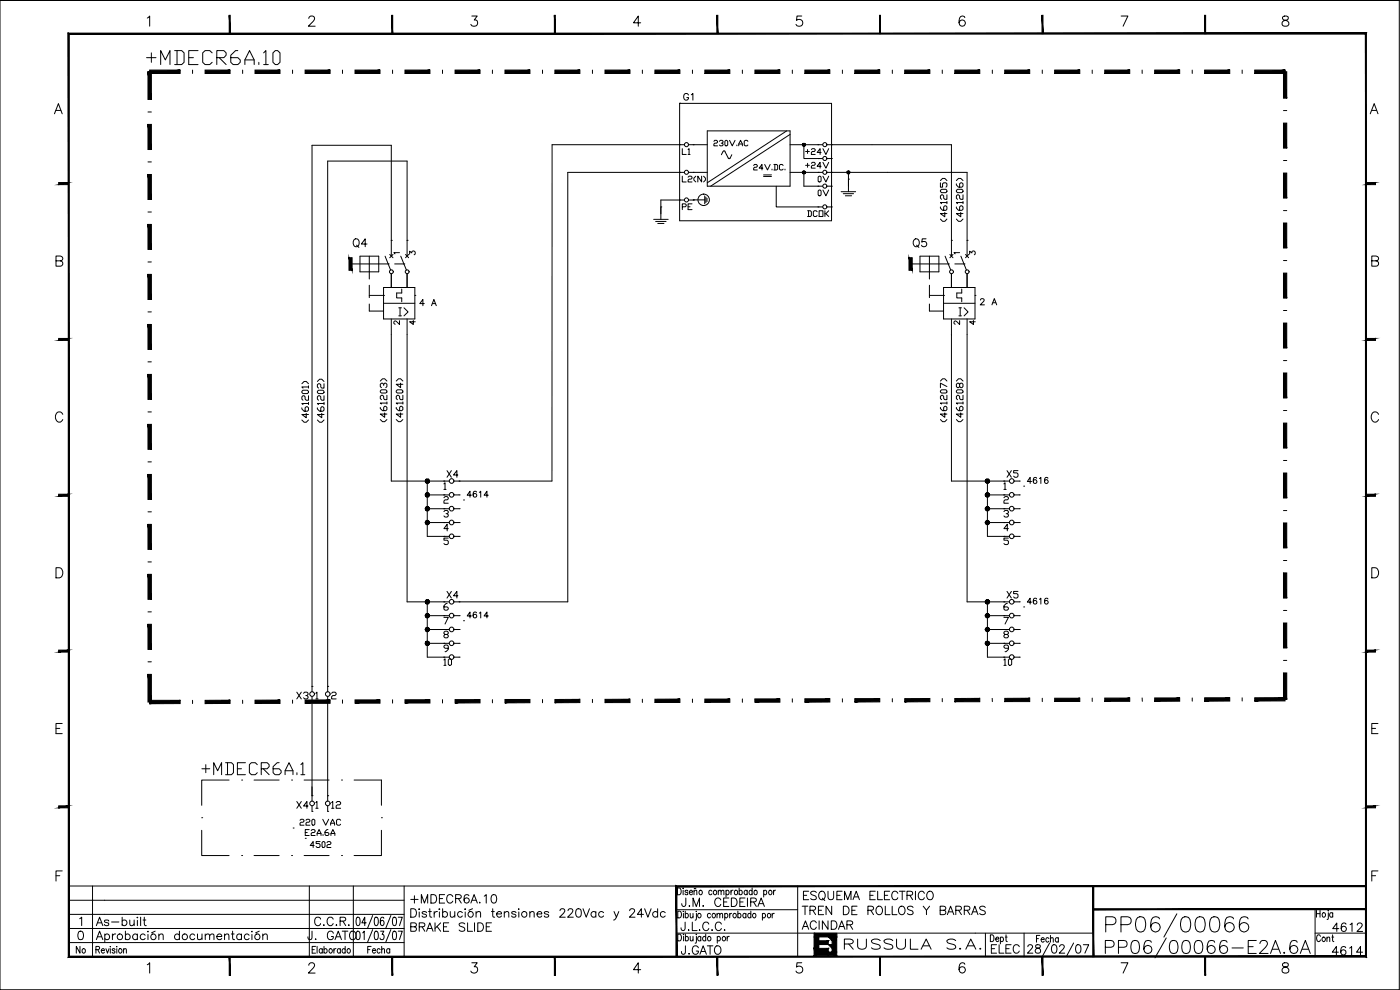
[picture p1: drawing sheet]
<svg xmlns="http://www.w3.org/2000/svg" width="420mm" height="297mm" viewBox="0 0 420 297" stroke-linecap="round" stroke-linejoin="round" font-family="sans-serif">
<!-- layer: 2 -->
<g fill="none" stroke="#000" stroke-width=".3">
<path d="M44.4 33.6h1M87.8 21v1M102.8 21v1M117.8 21v1M132.8 21v1M147.8 21v1M162.8 21v1M177.8 21v1M192.8 21v1M207.8 21v1M222.8 21v1M237.8 21v1"/>
<path d="M252.8 21v1M267.8 21v1M282.8 21v1M297.8 21v1M312.8 21v1M327.8 21v1M342.8 21v1M357.8 21v1M372.8 21v1M385.2 33.2h1M385.7 21v1M44.4 48.6h1"/>
<path d="M93.6 43.6v162.3M117.4 43.6v28.5M122.2 48.3v23.8M170.4 51.7v128.9M208.1 60h3.4M211.5 58.8v2.4M211.8 59.1v1.7M212.2 59.5v1M218.1 46.4l.6 1.2 .4-.2M219.6 46.4l-.5 1M229.2 52.5h2.3M252.4 57.5h4.4"/>
<path d="M253.1 58.1h3.1M253.7 58.7h1.9M254.6 53.7h.1M254.6 53.7v3.8M285.5 43.4v28.7M287 57.1l.4-.3h1.3l.3 .3v.4l-.3 .3h-1.3l-.4-.3zM287 55.1v.4l.7 .7h1l.3-.4v-.7l-.3-.3-.7 .3v1.1M287 54.2l.7-.7h.6l.7 .7M289 58.4v1.4h-.7l-.3-.3v-.7l-.3-.4-.7 .4v.7l.4 .3M290.2 51.7v20.4M385.2 48.2h1M44.4 78.6h1"/>
<path d="M44.4 63.6h1M113.8 79.2h2.8M117.4 72.1h.1M118.4 79.2h2.8M122.2 72.1h.1M196.2 65.8h4.3M196.8 66.4h3.1M197.4 67h1.9M198.3 62.1h.1M198.3 62.1v3.7M281.9 79.2h2.7M285.5 72.1h.1"/>
<path d="M286.6 79.2h2.7M287 65.7l.7 .7h.6l.7-.7M287 62.1v.3l.7 .7h1l.3-.3v-.7l-.3-.3h-.4l-.3 .3v1M288.3 63.7v1.4l-1.3-1h2M289 60.8h-2l.4 .3M289 60.4v.7M290.2 72.1h.1M385.2 63.2h1M385.2 78.2h1M44.4 93.6h1M110.8 81.6v2.1M110.8 85.6v3.7"/>
<path d="M110.8 91.2v2.1h4.3M110.8 88.6h4.3M117.4 86.3h.1M122.2 86.3h.1M278.9 91.2v2.1h4.3M278.9 88.6h4.3M278.9 81.6v2.1M278.9 85.6v3.7M285.5 86.3h.1M290.2 86.3h.1M385.2 93.2h1M44.4 108.6h1"/>
<path d="M90.6 117.4l.3-.3h1.3l.4 .3v.4l-.4 .3h-1.3l-.3-.3zM90.6 115.1l.7-.6h.6l.7 .6M92.6 118.7v1.4h-.7l-.3-.4v-.6l-.3-.4h-.4l-.3 .4v.6l.3 .4M92.6 116.1h-2l.3 .3M114.1 117.3l.4-.3h1.3l.3 .3v.3l-.3 .3h-1.3l-.4-.3zM114.1 114.3l.7-.6h.6l.7 .6M115.1 115.6v-.3l-.3-.3h-.3l-.4 .3v.7l.4 .3M115.1 115.3l.3-.3h.4l.3 .3v.7l-.3 .3M116.1 118.6v1.3h-.7l-.3-.3v-.7l-.3-.3h-.3l-.4 .3v.7l.4 .3M117.4 100.4v43.9M122.2 100.4v80.2M285.5 100.4v43.9"/>
<path d="M287 117.3l.4-.3h1.3l.3 .3v.3l-.3 .3h-1.3l-.4-.3zM287 114.3l.7-.6h.6l.7 .6M288 115.3l.3-.3h.4l.3 .3v.7l-.3 .3h-.4l-.3-.3v-.7l-.6-.3-.4 .3v.7l.4 .3 .6-.3M289 118.6v1.3h-.7l-.6-1.3-.7 .3v.7l.4 .3M290.2 100.4v80.2M385.2 108.2h1M44.4 138.6h1M44.4 123.6h1M90.6 126l.7 .7h.6l.7-.7M90.6 122.4v.3l.7 .7h.9l.4-.4v-.6l-.4-.4h-.3l-.3 .4v1M91.9 124v1.3l-1.3-.9h2M92.6 121.1h-2l.3 .3"/>
<path d="M114.1 125.9l.7 .6h.6l.7-.6M114.1 122.2v.4l.7 .6h1l.3-.3v-.7l-.3-.3h-.4l-.3 .3v1M115.4 123.9v1.3l-1.3-1h2M116.1 120.9h-2l.4 .3M116.1 120.6v.6M287 125.9l.7 .6h.6l.7-.6M287 122.2v.4l.7 .6h1l.3-.3v-.7l-.3-.3h-.4l-.3 .3v1M288.3 123.9v1.3l-1.3-1h2M289 120.9h-2l.4 .3M289 120.6v.6M385.2 123.2h1M385.2 138.2h1"/>
<path d="M44.4 153.6h1M133.2 148.5h.1M133.2 152.6h.1M133.2 156.8h.1M137.8 152.6h.1M137.8 156.8h.1M301.3 148.5h.1M301.3 152.6h.1M301.3 156.8h.1M305.9 148.5h.1M305.9 152.6h.1M305.9 156.8h.1"/>
<path d="M385.2 153.2h1M44.4 168.6h1M133.2 160.9h.1M137.8 160.9h.1M301.3 160.9h.1M305.9 160.9h.1M385.2 168.2h1M44.4 198.6h1M44.4 183.6h1M133.2 184.7h.1M133.2 188.9h.1M133.2 193h.1"/>
<path d="M137.8 188.9h.1M137.8 193h.1M301.3 184.7h.1M301.3 188.9h.1M301.3 193h.1M305.9 184.7h.1M305.9 188.9h.1M305.9 193h.1M385.2 183.2h1M385.2 198.1h1M44.9 210.1v1M57.8 210.1v1"/>
<path d="M72.8 210.1v1M98.3 210.6h.1M98.3 205.9h.1M98.3 205.9v1.7M98.3 209v1.6M102.8 210v1M117.8 210v1M132.8 209.9v1M147.8 209.9v1M162.8 209.9v.9M177.8 209.8v1M192.8 209.8v1"/>
<path d="M207.8 209.7v1.1M222.8 209.7v1M237.8 209.7v1M252.8 209.7v.9M267.8 209.6v1M282.8 209.6v1M297.8 209.5v1M312.8 209.5v1M327.8 209.5v1M342.8 209.4v1M357.8 209.4v1M372.8 209.4v.9"/>
<path d="M385.2 209.8h1M68.7 234h-8.2v7.6M91.3 234h7.5M102.5 234h.1M106.3 234h8.2v7.6M60.5 249.1v7.6h8.2M60.5 245.3h.1M72.5 256.7h.1M76.2 256.7h7.6M87.5 256.7h.1M102.5 256.7h.1M114.5 245.3h.1"/>
<path d="M114.5 249.1v7.6h-8.2M245.7 281.1v1.2M245.7 283.4v1.2"/>
<circle cx="211.2" cy="60" r="1.71"/>
<circle cx="135.5" cy="152.6" r=".7"/>
<circle cx="135.5" cy="156.8" r=".7"/>
<circle cx="135.5" cy="148.5" r=".7"/>
<circle cx="303.6" cy="148.5" r=".7"/>
<circle cx="303.6" cy="152.6" r=".7"/>
<circle cx="303.6" cy="156.8" r=".7"/>
<circle cx="135.5" cy="160.9" r=".7"/>
<circle cx="303.6" cy="160.9" r=".7"/>
<circle cx="135.5" cy="184.7" r=".7"/>
<circle cx="135.5" cy="188.9" r=".7"/>
<circle cx="135.5" cy="193" r=".7"/>
<circle cx="303.6" cy="184.7" r=".7"/>
<circle cx="303.6" cy="188.9" r=".7"/>
<circle cx="303.6" cy="193" r=".7"/>
<circle cx="98.4" cy="208.2" r=".7"/>
</g>
<g fill="#000" stroke="#000" stroke-width=".3">
<path d="M248.6 283.4h1.1v1.2zM248.6 281.1h1.1v1.2z"/>
<path d="M44.4 21.5v8.3h1zM44.4 21.5h1v8.3z"/>
<path d="M91.6 21v1l7.5-1zM91.6 22l7.5-1v1z"/>
<path d="M106.6 21v1l7.4-1zM106.6 22l7.4-1v1z"/>
<path d="M121.5 21v1l7.5-1zM121.5 22l7.5-1v1z"/>
<path d="M136.6 21v1l7.5-1zM136.6 22l7.5-1v1z"/>
<path d="M151.6 21v1l7.4-1zM151.6 22l7.4-1v1z"/>
<path d="M166.5 21v1l7.5-1zM166.5 22l7.5-1v1z"/>
<path d="M181.6 21v1l7.5-1zM181.6 22l7.5-1v1z"/>
<path d="M196.6 21v1l7.4-1zM196.6 22l7.4-1v1z"/>
<path d="M211.5 21v1l7.5-1zM211.5 22l7.5-1v1z"/>
<path d="M226.6 21v1l7.5-1zM226.6 22l7.5-1v1z"/>
<path d="M241.6 21v1l7.4-1zM241.6 22l7.4-1v1z"/>
<path d="M256.5 21v1l7.5-1zM256.5 22l7.5-1v1z"/>
<path d="M271.5 21v1l7.6-1zM271.5 22l7.6-1v1z"/>
<path d="M286.6 21v1l7.4-1zM286.6 22l7.4-1v1z"/>
<path d="M301.5 21v1l7.5-1zM301.5 22l7.5-1v1z"/>
<path d="M316.5 21v1l7.6-1zM316.5 22l7.6-1v1z"/>
<path d="M331.6 21v1l7.4-1zM331.6 22l7.4-1v1z"/>
<path d="M346.5 21v1l7.5-1zM346.5 22l7.5-1v1z"/>
<path d="M361.5 21v1l7.6-1zM361.5 22l7.6-1v1z"/>
<path d="M376.6 21v1l9.1-1zM376.6 22l9.1-1v1z"/>
<path d="M385.2 21.5l1 7.9v-7.9zM385.2 21.5l1 7.9h-1z"/>
<path d="M385.2 36.9l1 7.5v-7.5zM385.2 36.9l1 7.5h-1z"/>
<path d="M44.4 52.4v7.4h1zM44.4 52.4h1v7.4z"/>
<path d="M44.4 37.3v7.6h1zM44.4 37.3h1v7.6z"/>
<path d="M385.2 51.9l1 7.5v-7.5zM385.2 51.9l1 7.5h-1z"/>
<path d="M44.4 67.3v7.5h1zM44.4 67.3h1v7.5z"/>
<path d="M104.7 77.3h1v3.8zM104.7 77.3v3.8h1z"/>
<path d="M272.8 77.3h1v3.8zM272.8 77.3v3.8h1z"/>
<path d="M385.2 66.9l1 7.5v-7.5zM385.2 66.9l1 7.5h-1z"/>
<path d="M44.4 82.3v7.6h1zM44.4 82.3h1v7.6z"/>
<path d="M385.2 81.9l1 7.5v-7.5zM385.2 81.9l1 7.5h-1z"/>
<path d="M385.2 96.9l1 7.5v-7.5zM385.2 96.9l1 7.5h-1z"/>
<path d="M44.4 112.3v7.5h1zM44.4 112.3h1v7.5z"/>
<path d="M44.4 97.4v7.4h1zM44.4 97.4h1v7.4z"/>
<path d="M385.2 111.9l1 7.5v-7.5zM385.2 111.9l1 7.5h-1z"/>
<path d="M44.4 127.3v7.5h1zM44.4 127.3h1v7.5z"/>
<path d="M385.2 126.9l1 7.5v-7.5zM385.2 126.9l1 7.5h-1z"/>
<path d="M44.4 142.4v7.4h1zM44.4 142.4h1v7.4z"/>
<path d="M385.2 141.9l1 7.5v-7.5zM385.2 141.9l1 7.5h-1z"/>
<path d="M385.2 156.9l1 7.5v-7.5zM385.2 156.9l1 7.5h-1z"/>
<path d="M44.4 172.3v7.5h1zM44.4 172.3h1v7.5z"/>
<path d="M44.4 157.3v7.5h1zM44.4 157.3h1v7.5z"/>
<path d="M385.2 171.9l1 7.5v-7.5zM385.2 171.9l1 7.5h-1z"/>
<path d="M44.4 187.3v7.5h1zM44.4 187.3h1v7.5z"/>
<path d="M385.2 186.9l1 7.5v-7.5zM385.2 186.9l1 7.5h-1z"/>
<path d="M44.4 202.3v8.3h1zM44.4 202.3h1v8.3z"/>
<path d="M44.9 211.1h9.2v-1zM44.9 210.1h9.2l-9.2 1z"/>
<path d="M61.6 211.1h7.4v-1zM61.6 210.1h7.4l-7.4 1z"/>
<path d="M76.5 211.1h7.5v-1.1zM76.5 210.1l7.5-.1-7.5 1.1z"/>
<path d="M91.6 211h7.5v-1zM91.6 210h7.5l-7.5 1z"/>
<path d="M106.6 211h7.4v-1zM106.6 210h7.4l-7.4 1z"/>
<path d="M121.5 210.9h7.5v-.9zM121.5 210h7.5l-7.5 .9z"/>
<path d="M136.6 210.9h7.5v-1zM136.6 209.9h7.5l-7.5 1z"/>
<path d="M151.6 210.9l7.4-.1v-.9zM151.6 209.9h7.4l-7.4 1z"/>
<path d="M166.5 210.8h7.5v-1zM166.5 209.9l7.5-.1-7.5 1z"/>
<path d="M181.6 210.8h7.5v-1zM181.6 209.8h7.5l-7.5 1z"/>
<path d="M196.6 210.8h7.4v-1.1zM196.6 209.8l7.4-.1-7.4 1.1z"/>
<path d="M211.5 210.7h7.5v-1zM211.5 209.7h7.5l-7.5 1z"/>
<path d="M226.6 210.7h7.5v-1zM226.5 209.7h7.6l-7.5 1z"/>
<path d="M241.6 210.7l7.4-.1v-.9zM241.6 209.7h7.4l-7.4 1z"/>
<path d="M256.5 210.6h7.5v-1zM256.5 209.6h7.5l-7.5 1z"/>
<path d="M271.5 210.6h7.6v-1zM271.5 209.6h7.6l-7.6 1z"/>
<path d="M286.6 210.6h7.4v-1.1zM286.6 209.6l7.4-.1-7.4 1.1z"/>
<path d="M301.5 210.5h7.5v-1zM301.5 209.5h7.5l-7.5 1z"/>
<path d="M316.5 210.5h7.6v-1zM316.5 209.5h7.6l-7.6 1z"/>
<path d="M331.6 210.4h7.4v-.9zM331.6 209.5h7.4l-7.4 .9z"/>
<path d="M346.5 210.4h7.5v-1zM346.5 209.4h7.5l-7.5 1z"/>
<path d="M361.5 210.4l7.6-.1v-.9zM361.5 209.4h7.6l-7.6 1z"/>
<path d="M376.6 210.3h9.1v-1zM376.6 209.4l9.1-.1-9.1 1z"/>
<path d="M385.2 201.9l1 7.9v-7.9zM385.2 201.9l1 7.9h-1z"/>
<path d="M245.7 281.1l-1.4 3.5h1.4zM244.3 281.1h1.4l-1.4 3.5z"/>
<path d="M245.7 282.3v1.1l2.9-1.1zM245.7 283.4l2.9-1.1v1.1z"/>
<path d="M244.3 286.8l4.3-2.2v2.2zM244.3 284.6v2.2l4.3-2.2z"/>
<path d="M249.7 281.1v4.6l1.4-4.6zM251.1 281.1v4.6h-1.4z"/>
<path d="M248.6 285.7l2.5 1.1v-1.1zM248.6 285.7l2.5 1.1h-2.5z"/>
</g>
<!-- layer: 0 -->
<g fill="none" stroke="#000" stroke-width=".3">
<path d="M204 31h45.6v35.2h-45.6zM212.3 39.3h24.8v16.6h-24.8zM236.1 39.3l-23.8 15.5M93.6 43.6h23.8M122.2 48.3h-23.9v157.6M165.7 43.4h38.3M170.4 51.7h33.6M208.1 43.4h4.2M226.2 49.6l.2-.3h.6l.3 .3-.3 .6h-.6l-.2 .2v.6h1.1M228.9 50.4h-1.1l.9-1.1v1.7M229.5 49.3l.8 1.7 .8-1.7M231.7 50.7v.3"/>
<path d="M232.2 49.3h.9l.3 .3v1.1l-.3 .3h-.9M232.5 49.3v1.7M233 55.9v6.2h12.4M235 49.6l-.3-.3h-.5l-.3 .3v1.1l.3 .3h.5l.3-.3M235.6 50.7v.3M237.1 40.3l-23.8 15.6M237.1 43.4h8.3M237.1 51.7h8.3M241.3 51.7v4.2h4.1M249.5 43.4h36M249.5 51.7h40.7M254.6 51.7v4.1"/>
<path d="M204 60h-5.7v4.2M115.1 88.6h.1M117.4 82.2v4.1M117.4 95.7v4.7M122.2 82.2v4.1M122.2 95.7v4.7M283.2 88.6h.1M285.5 82.2v4.1M285.5 95.7v4.7M290.2 82.2v4.1M290.2 95.7v4.7M128.2 144.3v16.6"/>
<path d="M133.2 148.5h1.6M133.2 152.6h1.6M133.2 156.8h1.6M136.2 148.5h1.6M136.2 152.6h1.6M136.2 156.8h1.6M296.3 144.3v16.6M301.3 148.5h1.6M301.3 152.6h1.6M301.3 156.8h1.6M304.3 148.5h1.6M304.3 152.6h1.6"/>
<path d="M304.3 156.8h1.6M133.2 160.9h1.6M136.2 160.9h1.6M301.3 160.9h1.6M304.3 160.9h1.6M133.2 184.7h1.6M133.2 188.9h1.6M133.2 193h1.6M136.2 184.7h1.6M136.2 188.9h1.6M136.2 193h1.6M301.3 184.7h1.6"/>
<path d="M301.3 188.9h1.6M301.3 193h1.6M304.3 184.7h1.6M304.3 188.9h1.6M304.3 193h1.6M93.6 210.6v28.1M98.3 210.6v28.1"/>
</g>
<g fill="#000" stroke="#000" stroke-width=".3">
<path d="M254.2 51.7l.1 .2 .3-.2zM254.3 51.9l.3-.2-.2 .4zM254.6 51.7l-.2 .4h.2z"/>
<path d="M254.4 51.4l.2 .3v-.4zM254.3 51.5l.1-.1 .2 .3zM254.3 51.5l-.1 .2h.4z"/>
<path d="M254.6 51.7v.4h.2zM254.6 51.7l.4 .2-.2 .2zM254.6 51.7l.4 .2 .1-.2z"/>
<path d="M254.6 51.7h.5l-.1-.2zM254.8 51.4l.2 .1-.4 .2zM254.6 51.3v.4l.2-.3z"/>
</g>
<!-- layer: 4 -->
<path d="M229.2 52.9h2.3" fill="none" stroke="#000" stroke-width=".3"/>
<!-- layer: DIBUJO -->
<g fill="none" stroke="#000" stroke-width=".3">
<path d="M0 .1v296.9h419.9v-296.9h-419.9h419.9M419.9 .1h.1M105.7 79.2h8M108 76.9h5.7v4.7h-5.7zM110.8 76.9v4.7M273.8 79.2h8M276.1 76.9h5.7v4.7h-5.7zM278.9 76.9v4.7M137.8 144.3h27.9M122.2 180.6h6v16.6M137.8 180.6h32.6M290.2 180.6h6.1v16.6"/>
<path d="M0 297h419.9"/>
</g>
<!-- layer: 102 -->
<g fill="none" stroke="#000" stroke-width=".3">
<path d="M165.7 43.4v100.9M115.6 76.9l1.6 4.1M116.5 79.2h.1M117.4 72.1v4.8M120.3 76.9l1.7 4.1M121.2 79.2h.1M122.2 72.1v4.8M283.6 76.9l1.7 4.1M284.6 79.2h.1M285.5 72.1v4.8M288.4 76.9l1.6 4.1M289.3 79.2h.1"/>
<path d="M290.2 72.1v4.8M115.1 86.3h9.4v9.4h-9.4zM115.1 91h9.4M117.4 82.2v4.1M120.6 86.7v1.2h-1.6v1.5h1.6M122.2 82.2v4.1M283.2 86.3h9.4v9.4h-9.4zM283.2 91h9.4M285.5 82.2v4.1M288.6 86.7v1.2h-1.5v1.5h1.5M290.2 82.2v4.1M117.4 144.3h15.8"/>
<path d="M128.2 148.5h5M128.2 152.6h5M128.2 156.8h5M285.5 144.3h15.8M296.3 148.5h5M296.3 152.6h5M296.3 156.8h5M128.2 160.9h5M296.3 160.9h5M128.2 197.2h5M128.2 180.6h5M128.2 193h5"/>
<path d="M128.2 188.9h5M128.2 184.7h5M296.3 197.2h5M296.3 180.6h5M296.3 193h5M296.3 188.9h5M296.3 184.7h5"/>
<circle cx="117.5" cy="81.5" r=".57"/>
<circle cx="122.2" cy="81.5" r=".57"/>
<circle cx="285.6" cy="81.5" r=".57"/>
<circle cx="290.3" cy="81.5" r=".57"/>
</g>
<!-- layer: 8 -->
<g fill="none" stroke="#000" stroke-width=".3">
<path d="M133.2 145.2l.4-.3v1.9M133.2 149.3l.4-.3h.6l.3 .3v.4l-.3 .3h-.6l-.4 .3v.7h1.3M133.2 153.5l.4-.4h.6l.3 .4v.3l-.6 .3M133.2 146.8h.7M134.2 154.1l.3 .4v.3l-.3 .3h-.6l-.4-.3M134.5 158.6h-1.3l1-1.3v2M301.3 145.2l.3-.3v1.9M301.3 149.3l.3-.3h.7l.3 .3v.4l-.3 .3h-.7l-.3 .3v.7h1.3M301.3 153.5l.3-.4h.7l.3 .4v.3l-.6 .3M301.3 146.8h.7M302.3 154.1l.3 .4v.3l-.3 .3h-.7l-.3-.3M302.6 158.6h-1.3l1-1.3v2"/>
<path d="M134.5 161.4h-1.3v.7h1l.3 .3v.7l-.3 .3h-.6l-.4-.3M302.6 161.4h-1.3v.7h1l.3 .3v.7l-.3 .3h-.7l-.3-.3M133.2 185.2h1.3l-.9 2M133.6 190.4l-.4-.3v-.4l.4-.3h.6l.3 .3v.4l-.3 .3h-.6l-.4 .3v.3l.4 .4h.6l.3-.4v-.3l-.3-.3M134.2 181.1h-.3l-.7 .7v.9l.4 .4h.6l.3-.4v-.3l-.3-.3h-1M134.5 194.5h-.9l-.4-.6 .4-.4h.6l.3 .4v.9l-.6 .7h-.3M301.3 185.2h1.3l-1 2M301.6 190.4l-.3-.3v-.4l.3-.3h.7l.3 .3v.4l-.3 .3h-.7l-.3 .3v.3l.3 .4h.7l.3-.4v-.3l-.3-.3M302.3 181.1h-.3l-.7 .7v.9l.3 .4h.7l.3-.4v-.3l-.3-.3h-1M302.6 194.5h-1l-.3-.6 .3-.4h.7l.3 .4v.9l-.6 .7h-.4M94.8 209.7h.7M99.5 208l.4-.3h.6l.4 .3v.4l-.4 .3h-.6l-.4 .3v.7h1.4"/>
<path d="M94.8 242.5h.7"/>
</g>
<!-- layer: 102 -->
<g fill="#000" stroke="#000" stroke-width=".3">
<path d="M127.6 156.8l.1 .3 .5-.3zM127.7 157.1l.5-.3-.3 .5zM128.2 156.8l-.3 .5 .3 .1z"/>
<path d="M127.6 152.6l.1 .3 .5-.3zM127.7 152.9l.5-.3-.3 .6zM128.2 152.6l-.3 .6 .3 .1z"/>
<path d="M127.6 148.5l.1 .3 .5-.3zM127.7 148.8l.5-.3-.3 .5zM128.2 148.5l-.3 .5 .3 .1z"/>
<path d="M127.6 144.3l.1 .4 .5-.4zM127.7 144.7l.5-.4-.3 .6zM128.2 144.3l-.3 .6 .3 .1z"/>
<path d="M127.9 156.2l.3 .6v-.6zM127.9 156.2l.3 .6-.5-.3zM127.7 156.5l-.1 .3h.6z"/>
<path d="M128.2 156.8v.6l.4-.1zM128.2 156.8l.6 .3-.2 .2zM128.2 156.8l.6 .3 .1-.3z"/>
<path d="M127.9 152.1l.3 .5v-.6zM127.9 152.1l.3 .5-.5-.3zM127.7 152.3l-.1 .3h.6z"/>
<path d="M128.2 152.6v.7l.4-.1zM128.2 152.6l.6 .3-.2 .3zM128.2 152.6l.6 .3 .1-.3z"/>
<path d="M127.9 147.9l.3 .6v-.6zM127.9 147.9l.3 .6-.5-.3zM127.7 148.2l-.1 .3h.6z"/>
<path d="M128.2 148.5v.6l.4-.1zM128.2 148.5l.6 .3-.2 .2zM128.2 148.5l.6 .3 .1-.3z"/>
<path d="M127.9 143.8l.3 .5v-.6zM127.9 143.8l.3 .5-.5-.3zM127.7 144l-.1 .3h.6z"/>
<path d="M128.2 144.3v.7l.4-.1zM128.2 144.3l.6 .4-.2 .2zM128.2 144.3l.6 .4 .1-.4z"/>
<path d="M128.2 156.8h.7l-.1-.3zM128.6 156.2l.2 .3-.6 .3zM128.2 156.2v.6l.4-.6z"/>
<path d="M128.2 152.6h.7l-.1-.3zM128.6 152.1l.2 .2-.6 .3zM128.2 152v.6l.4-.5z"/>
<path d="M128.2 148.5h.7l-.1-.3zM128.6 147.9l.2 .3-.6 .3zM128.2 147.9v.6l.4-.6z"/>
<path d="M128.2 144.3h.7l-.1-.3zM128.6 143.8l.2 .2-.6 .3zM128.2 143.7v.6l.4-.5z"/>
<path d="M295.7 156.8l.1 .3 .5-.3zM295.8 157.1l.5-.3-.3 .5zM296.3 156.8l-.3 .5 .3 .1z"/>
<path d="M295.7 152.6l.1 .3 .5-.3zM295.8 152.9l.5-.3-.3 .6zM296.3 152.6l-.3 .6 .3 .1z"/>
<path d="M295.7 148.5l.1 .3 .5-.3zM295.8 148.8l.5-.3-.3 .5zM296.3 148.5l-.3 .5 .3 .1z"/>
<path d="M295.7 144.3l.1 .4 .5-.4zM295.8 144.7l.5-.4-.3 .6zM296.3 144.3l-.3 .6 .3 .1z"/>
<path d="M296 156.2l.3 .6v-.6zM296 156.2l.3 .6-.5-.3zM295.8 156.5l-.1 .3h.6z"/>
<path d="M296.3 156.8v.6l.3-.1zM296.3 156.8l.6 .3-.3 .2zM296.3 156.8l.6 .3 .1-.3z"/>
<path d="M296 152.1l.3 .5v-.6zM296 152.1l.3 .5-.5-.3zM295.8 152.3l-.1 .3h.6z"/>
<path d="M296.3 152.6v.7l.3-.1zM296.3 152.6l.6 .3-.3 .3zM296.3 152.6l.6 .3 .1-.3z"/>
<path d="M296 147.9l.3 .6v-.6zM296 147.9l.3 .6-.5-.3zM295.8 148.2l-.1 .3h.6z"/>
<path d="M296.3 148.5v.6l.3-.1zM296.3 148.5l.6 .3-.3 .2zM296.3 148.5l.6 .3 .1-.3z"/>
<path d="M296 143.8l.3 .5v-.6zM296 143.8l.3 .5-.5-.3zM295.8 144l-.1 .3h.6z"/>
<path d="M296.3 144.3v.7l.3-.1zM296.3 144.3l.6 .4-.3 .2zM296.3 144.3l.6 .4 .1-.4z"/>
<path d="M296.3 156.8h.7l-.1-.3zM296.6 156.2l.3 .3-.6 .3zM296.3 156.2v.6l.3-.6z"/>
<path d="M296.3 152.6h.7l-.1-.3zM296.6 152.1l.3 .2-.6 .3zM296.3 152v.6l.3-.5z"/>
<path d="M296.3 148.5h.7l-.1-.3zM296.6 147.9l.3 .3-.6 .3zM296.3 147.9v.6l.3-.6z"/>
<path d="M296.3 144.3h.7l-.1-.3zM296.6 143.8l.3 .2-.6 .3zM296.3 143.7v.6l.3-.5z"/>
<path d="M127.9 180l.3 .6v-.7zM127.9 180l.3 .6-.5-.3zM127.7 180.3l-.1 .3h.6z"/>
<path d="M296 180l.3 .6v-.7zM296 180l.3 .6-.5-.3zM295.8 180.3l-.1 .3h.6z"/>
<path d="M127.6 180.6l.1 .3 .5-.3zM127.7 180.9l.5-.3-.3 .5zM128.2 180.6l-.3 .5 .3 .1z"/>
<path d="M127.6 184.7l.1 .3 .5-.3zM127.7 185l.5-.3-.3 .6zM128.2 184.7l-.3 .6 .3 .1z"/>
<path d="M127.6 188.9l.1 .3 .5-.3zM127.7 189.2l.5-.3-.3 .5zM128.2 188.9l-.3 .5 .3 .1z"/>
<path d="M127.6 193l.1 .3 .5-.3zM127.7 193.3l.5-.3-.3 .6zM128.2 193l-.3 .6h.3z"/>
<path d="M128.2 180.6v.6l.4-.1zM128.2 180.6l.6 .3-.2 .2zM128.2 180.6l.6 .3 .1-.3z"/>
<path d="M127.9 184.2l.3 .5v-.6zM127.9 184.2l.3 .5-.5-.3zM127.7 184.4l-.1 .3h.6z"/>
<path d="M128.2 184.7v.7l.4-.1zM128.2 184.7l.6 .3-.2 .3zM128.2 184.7l.6 .3 .1-.3z"/>
<path d="M127.9 188.3l.3 .6v-.7zM127.9 188.3l.3 .6-.5-.3zM127.7 188.6l-.1 .3h.6z"/>
<path d="M128.2 188.9v.6l.4-.1zM128.2 188.9l.6 .3-.2 .2zM128.2 188.9l.6 .3 .1-.3z"/>
<path d="M127.9 192.5l.3 .5v-.6zM127.9 192.5l.3 .5-.5-.3zM127.7 192.7l-.1 .3h.6z"/>
<path d="M128.2 193v.6h.4zM128.2 193l.6 .3-.2 .3zM128.2 193l.6 .3 .1-.3z"/>
<path d="M128.2 180.6h.7l-.1-.3zM128.6 180l.2 .3-.6 .3zM128.2 179.9v.7l.4-.6z"/>
<path d="M128.2 184.7h.7l-.1-.3zM128.6 184.2l.2 .2-.6 .3zM128.2 184.1v.6l.4-.5z"/>
<path d="M128.2 188.9h.7l-.1-.3zM128.6 188.3l.2 .3-.6 .3zM128.2 188.2v.7l.4-.6z"/>
<path d="M128.2 193h.7l-.1-.3zM128.6 192.5l.2 .2-.6 .3zM128.2 192.4v.6l.4-.5z"/>
<path d="M295.7 180.6l.1 .3 .5-.3zM295.8 180.9l.5-.3-.3 .5zM296.3 180.6l-.3 .5 .3 .1z"/>
<path d="M295.7 184.7l.1 .3 .5-.3zM295.8 185l.5-.3-.3 .6zM296.3 184.7l-.3 .6 .3 .1z"/>
<path d="M295.7 188.9l.1 .3 .5-.3zM295.8 189.2l.5-.3-.3 .5zM296.3 188.9l-.3 .5 .3 .1z"/>
<path d="M295.7 193l.1 .3 .5-.3zM295.8 193.3l.5-.3-.3 .6zM296.3 193l-.3 .6h.3z"/>
<path d="M296.3 180.6v.6l.3-.1zM296.3 180.6l.6 .3-.3 .2zM296.3 180.6l.6 .3 .1-.3z"/>
<path d="M296 184.2l.3 .5v-.6zM296 184.2l.3 .5-.5-.3zM295.8 184.4l-.1 .3h.6z"/>
<path d="M296.3 184.7v.7l.3-.1zM296.3 184.7l.6 .3-.3 .3zM296.3 184.7l.6 .3 .1-.3z"/>
<path d="M296 188.3l.3 .6v-.7zM295.8 188.6l.2-.3 .3 .6zM295.8 188.6l-.1 .3h.6z"/>
<path d="M296.3 188.9v.6l.3-.1zM296.3 188.9l.6 .3-.3 .2zM296.3 188.9l.6 .3 .1-.3z"/>
<path d="M296 192.5l.3 .5v-.6zM295.8 192.7l.2-.2 .3 .5zM295.8 192.7l-.1 .3h.6z"/>
<path d="M296.3 193v.6h.3zM296.3 193l.6 .3-.3 .3zM296.3 193l.6 .3 .1-.3z"/>
<path d="M296.3 180.6h.7l-.1-.3zM296.6 180l.3 .3-.6 .3zM296.3 179.9v.7l.3-.6z"/>
<path d="M296.3 184.7h.7l-.1-.3zM296.6 184.2l.3 .2-.6 .3zM296.3 184.1v.6l.3-.5z"/>
<path d="M296.3 188.9h.7l-.1-.3zM296.6 188.3l.3 .3-.6 .3zM296.3 188.2v.7l.3-.6z"/>
<path d="M296.3 193h.7l-.1-.3zM296.6 192.5l.3 .2-.6 .3zM296.3 192.4v.6l.3-.5z"/>
</g>
<!-- layer: 1 -->
<g fill="none" stroke="#000" stroke-width=".3">
<path d="M44.2 5.4l.7-.6v3.1M92.7 5.5l.6-.7h.6l.4 .3a.99 .99 0 0 1-.3 1.3l-1.5 1.5h2.1M141.6 4.8h1.6l-.9 1.2a.96 .96 0 0 1 1.1 1.1 .96 .96 0 0 1-1.3 .8l-.5-.2-.3-.4M192.3 6.8h-2.2l1.5-2v3.1M240.6 4.8h-1.4l-.1 1.3a1.08 1.08 0 0 1 1.6 0 1.08 1.08 0 0 1-.3 1.6 1.08 1.08 0 0 1-1.5-.4M289.6 5.3a.81 .81 0 0 0-1.3-.3 1.77 1.77 0 0 0 .4 2.9 .94 .94 0 0 0 1-.9 .94 .94 0 0 0-.9-1 .94 .94 0 0 0-1 .8M336.5 4.8h2l-1.4 3.1M385.1 5a.61 .61 0 0 0 .2 1 1.1 1.1 0 0 1 1.3 .4 1.1 1.1 0 0 1-.1 1.3 1.27 1.27 0 0 1-1.7-.4 1.15 1.15 0 0 1 1.4-1.3 .64 .64 0 0 0 .3-1l-.4-.2zM16.3 34.1l1.2-3 1.2 3M16.8 33.1h1.4M411.2 34.1l1.2-3 1.2 3M411.7 33.1h1.4"/>
<path d="M16.8 78.3l1.7-.2a.68 .68 0 0 0 0-1.1l-1.7-.2v3.1h1.3a.81 .81 0 0 0 .8-.8 .81 .81 0 0 0-.8-.8M411.7 78.3l1.7-.2a.68 .68 0 0 0 0-1.1l-1.7-.2v3.1h1.3a.8 .8 0 0 0 .7-.5 .8 .8 0 0 0-.1-.8l-.6-.3M18.8 124.3a1.14 1.14 0 0 0-1.2-.7 1.14 1.14 0 0 0-1 1.1v.8a1.13 1.13 0 0 0 .9 1.2 1.13 1.13 0 0 0 1.3-.8M413.7 124.3a1.14 1.14 0 0 0-1.3-.7 1.14 1.14 0 0 0-.9 1.1v.8a1.13 1.13 0 0 0 .9 1.2 1.13 1.13 0 0 0 1.3-.8M16.8 170.3h1a1.62 1.62 0 0 1 1.1 1.6 1.62 1.62 0 0 1-1.1 1.5h-1zM411.7 170.3h1a1.62 1.62 0 0 1 1.1 1.6 1.62 1.62 0 0 1-1.1 1.5h-1zM16.8 218.6h1.1M18.7 217.1h-1.9v3h1.9M411.7 218.6h1.1M413.6 217.1h-1.9v3h1.9M16.8 262.7h1.1M18.7 261.3h-1.9v3.1"/>
<path d="M20.7 270.1h100.6M20.7 274.3h100.6M20.7 278.6h100.6M20.8 265.8h182.2M27.8 265.8v21.2M92.8 265.8v21.2M106 265.8v21.2M121.3 265.8v21.2M203 273h36.4M203 280h125.1M203.3 266.4a1.02 1.02 0 0 1 1.2 1 1.02 1.02 0 0 1-1.2 1.1zM203.4 273.4a1.02 1.02 0 0 1 1.1 1 1.02 1.02 0 0 1-1.1 1z"/>
<path d="M205 266.4v.2zM205.1 274.1v1.3M205.7 274.3l.1-.2a.6 .6 0 0 1 .8 .6 .6 .6 0 0 1-.8 .6l-.1-.2M205.7 273.4v2M207.1 274.1l.1 1.2 .4 .1 .4-.4M208 274.1v1.3M209 274.1v1.6l-.4 .4M213.2 274.3l-.1-.2a.61 .61 0 0 0-.8 .6 .61 .61 0 0 0 .8 .6l.1-.2M215.2 274.4l.4-.3h.3l.1 1.3M215.2 274.1v1.3M216 274.4l.4-.3h.4l.1 1.3M217.5 274.3l.2-.2a.6 .6 0 0 1 .7 .6 .6 .6 0 0 1-.7 .6l-.2-.2"/>
<path d="M217.5 274.1v2M219 274.1v1.3M221.4 274.3l.2-.2a.6 .6 0 0 1 .8 .6 .6 .6 0 0 1-.8 .6l-.2-.2M221.4 273.4v2M221.8 266.4v2.1M223.9 274.3l-.2-.2a.6 .6 0 0 0-.8 .6 .6 .6 0 0 0 .8 .6l.2-.2M223.9 274.1v1.3M225.3 274.3l-.1-.2a.6 .6 0 0 0-.8 .6 .6 .6 0 0 0 .8 .6l.1-.2M225.3 273.4v2M225.7 266.4v2.1M228.8 274.3l.2-.2a.6 .6 0 0 1 .8 .6 .6 .6 0 0 1-.8 .6l-.2-.2M228.8 274.1v2"/>
<path d="M231.7 274.1v1.3M232.7 267.1l-.3 .1-.2 .5M239.4 265.9v21.1M307.3 280v7M394.7 280h15.3M394.7 272.7v14.3M395.1 273.2v2M395.1 274.1h1.1M396.2 273.2v2M398.7 273.2v.1zM411.7 262.7h1.1M413.6 261.3h-1.9v3.1"/>
<path d="M20.7 282.8h100.6M28.8 284.9l.9-.1 .1-.7-1-.1v2M29.3 284.9l.6 1.1M30.4 285.2h.9l-.1-.4a.59 .59 0 0 0-.8 .5 .59 .59 0 0 0 .8 .6l.1-.2M31.8 284.6l.5 1.4 .4-1.4M33.1 284v.1zM33.1 284.6v1.4M34.5 284.9l-.3-.3-.5 .1v.4l.7 .3 .1 .3-.3 .3-.5-.3M35.1 284v.1zM35.1 284.6v1.4M37.1 285l.4-.4 .3 .1 .1 1.3M37.1 284.6v1.4"/>
<path d="M44.2 289.5l.7-.6v3.1M92.7 289.6l.1-.4 .5-.3h.6l.4 .3a.99 .99 0 0 1-.3 1.3l-1.5 1.5h2.1M94.7 284h-1v2h1M95.2 284v2M96.7 284.9a.63 .63 0 0 0-1 .3 .63 .63 0 0 0 .7 .8l.3-.3M96.7 284.6v1.4M97.2 284.9a.63 .63 0 0 1 1.1 .3 .63 .63 0 0 1-.7 .8l-.4-.3M97.2 284v2M100.2 284.6v1.4M102.2 284.9a.58 .58 0 0 0-.9-.1 .58 .58 0 0 0 0 .9l.3 .3 .6-.3M102.2 284.6v1.4M103.6 284.9a.57 .57 0 0 0-.9-.1 .57 .57 0 0 0 0 .9l.4 .3 .5-.3"/>
<path d="M103.6 284v2M110.4 284.9h.6M111.4 284h-1v2M111.8 285.2h.9a.48 .48 0 0 0-.5-.6 .48 .48 0 0 0-.4 .6l.3 .8 .6-.3M114.1 284.9a.58 .58 0 0 0-.9-.1 .58 .58 0 0 0 0 .9l.3 .3 .6-.3M114.6 285l.3-.4 .4 .1 .1 1.3M114.6 284v2M117 284.9a.63 .63 0 0 0-1.1 .3 .63 .63 0 0 0 .7 .8l.4-.3M117 284.6v1.4M141.6 288.9h1.6l-.9 1.2a.98 .98 0 0 1 1.1 1.1 .98 .98 0 0 1-1.3 .8l-.5-.2-.3-.4M192.3 290.9h-2.2l1.5-2v3.1M203.4 280.3a1.02 1.02 0 0 1 1.1 1 1.02 1.02 0 0 1-1.1 1z"/>
<path d="M205.1 280.3v.2zM205.7 280.3v2M209 280.3v.2zM211.8 280.3v2M240.6 288.9h-1.4l-.1 1.3a1.08 1.08 0 0 1 1.6 0 1.08 1.08 0 0 1-.3 1.6 1.08 1.08 0 0 1-1.5-.4M289.6 289.3a.81 .81 0 0 0-1.3-.3 1.74 1.74 0 0 0 .5 3 .95 .95 0 0 0 .9-1 .95 .95 0 0 0-.9-.9 .95 .95 0 0 0-1 .8M297.2 280.5a1.09 1.09 0 0 1 1.1 .7 1.09 1.09 0 0 1-.3 1.2l-.8 .1zM301.9 280.5v1.6l.4 .4M311.1 281.6h.6M312.1 280.7h-1v2M312.5 281.9h.9a.47 .47 0 0 0-.5-.6 .47 .47 0 0 0-.4 .6l.3 .8 .6-.3M314.8 281.6a.58 .58 0 0 0-.9-.1 .58 .58 0 0 0 0 .9l.3 .3 .6-.3"/>
<path d="M315.3 281.7l.3-.4 .4 .1 .1 1.3M315.3 280.7v2M317.6 281.6a.57 .57 0 0 0-.8-.1 .57 .57 0 0 0 0 .9l.3 .3 .5-.3M317.6 281.3v1.4M336.5 288.9h2l-1.4 3.1M385.1 289a.6 .6 0 0 0 .2 1.1 1.1 1.1 0 0 1 1.2 .4 1.1 1.1 0 0 1 0 1.3 1.18 1.18 0 0 1-1.7-.4 1.18 1.18 0 0 1 1.4-1.3 .63 .63 0 0 0 .3-1.1l-.4-.1z"/>
<circle cx="209.9" cy="274.7" r=".62"/>
<circle cx="214.2" cy="274.7" r=".62"/>
<circle cx="220.5" cy="274.7" r=".62"/>
<circle cx="226.4" cy="274.7" r=".62"/>
<circle cx="230.8" cy="274.7" r=".62"/>
<circle cx="36.1" cy="285.2" r=".62"/>
<circle cx="99.2" cy="285.2" r=".62"/>
<circle cx="104.6" cy="285.2" r=".62"/>
</g>
<g fill="#000" stroke="#000" stroke-width=".3">
<path d="M68.8 4.6v5.5h.3zM68.8 4.6h.3v5.5z"/>
<path d="M117.6 4.6v5.5h.3zM117.6 4.6h.3v5.5z"/>
<path d="M166.4 4.6v5.5h.3zM166.4 4.6h.3v5.5z"/>
<path d="M215.1 4.6v5.5h.3zM215.1 4.6h.3v5.5z"/>
<path d="M263.9 4.6v5.5h.3zM263.9 4.6h.3v5.5z"/>
<path d="M312.7 4.6v5.5h.3zM312.7 4.6h.3v5.5z"/>
<path d="M361.5 4.6v5.5h.3zM361.5 4.6h.3v5.5z"/>
<path d="M17.6 54.8v.6l2.9-.6zM17.6 55.4l2.9-.6v.6z"/>
<path d="M410 54.8v.6l2.8-.6zM410 55.4l2.8-.6v.6z"/>
<path d="M17.6 101.5v.6l2.9-.6zM17.6 102.1l2.9-.6v.6z"/>
<path d="M410 101.5v.6l2.8-.6zM410 102.1l2.8-.6v.6z"/>
<path d="M17.6 148.3v.6l2.9-.6zM17.6 148.9l2.9-.6v.6z"/>
<path d="M410 148.3v.6l2.8-.6zM410 148.9l2.8-.6v.6z"/>
<path d="M17.6 195.1v.6l2.9-.6zM17.6 195.7l2.9-.6v.6z"/>
<path d="M410 195.1v.6l2.8-.6zM410 195.7l2.8-.6v.6z"/>
<path d="M17.6 241.8v.6l2.9-.6zM17.6 242.4l2.9-.6v.6z"/>
<path d="M410 241.8v.6l2.8-.6zM410 242.4l2.8-.6v.6z"/>
<path d="M328.1 272.7v.3l81.9-.3zM328.1 273l81.9-.3v.3z"/>
<path d="M328 265.9l.3 21.1v-21.1zM328 265.9l.3 21.1h-.3z"/>
<path d="M203.2 266.1h206.8v-.3zM202.9 265.8h207.1l-206.8 .3zM202.9 265.8l.3 21.2v-20.9zM202.9 265.8l.3 21.2h-.3z"/>
<path d="M20.5 9.9v277.3l.3-.3zM20.5 9.9l.3 .3v276.7zM20.5 9.9l.3 .3 389.3-.3zM20.8 10.2l389.3-.3-.3 .3zM410.1 9.9l-.3 .3 .3 277zM409.8 10.2l.3 277-.3-.3zM20.5 287.2h389.6l-.3-.3zM20.5 287.2l.3-.3h389z"/>
<path d="M68.8 287.1v5.5h.3zM68.8 287.1h.3v5.5z"/>
<path d="M117.6 287.1v5.5h.3zM117.6 287.1h.3v5.5z"/>
<path d="M166.4 287.1v5.5h.3zM166.4 287.1h.3v5.5z"/>
<path d="M215.1 287.1v5.5h.3zM215.1 287.1h.3v5.5z"/>
<path d="M263.9 287.1v5.5h.3zM263.9 287.1h.3v5.5z"/>
<path d="M312.7 287.1v5.5h.3zM312.7 287.1h.3v5.5z"/>
<path d="M361.5 287.1v5.5h.3zM361.5 287.1h.3v5.5z"/>
</g>
<!-- layer: 10 -->
<g fill="none" stroke="#000" stroke-width=".3">
<path d="M23.7 279.5a.82 .82 0 0 1 1.2 .4 1.21 1.21 0 0 1 .1 1.4 1.21 1.21 0 0 1-1.3 .5 2.13 2.13 0 0 1 0-2.3zM23.9 275.7l.6-.5v2.5M37.6 279.4v2.5M53.8 279.4v2.5M69.8 279.4v2.1l.1 .3 .5 .1M75.6 279.4v.2zM77.8 279.4l-1.1 .5M107.1 275.3l.4-.1a1.71 1.71 0 0 1 0 2.5h-.1a2.13 2.13 0 0 1-.3-2.4zM109.9 276.9h-1.3l.9-1.7v2.5M111.8 274.7l-1.5 3.9M111.8 278.9l-1.5 3.9M112.6 275.3l.4-.1a1.71 1.71 0 0 1 0 2.5h-.2a2.13 2.13 0 0 1-.2-2.4z"/>
<path d="M112.6 279.5l.4-.1a1.72 1.72 0 0 1 0 2.5h-.2a2.05 2.05 0 0 1-.2-2.4zM114.2 279.4h1l-.5 1a.74 .74 0 0 1 .5 1 .74 .74 0 0 1-1.1 .3l-.1-.2M115.2 275.5l-.1-.2-.4-.1a1.55 1.55 0 0 0 .1 2.5 .86 .86 0 0 0 .5-.8 .86 .86 0 0 0-.6-.8l-.5 .4-.1 .4M117.3 274.7l-1.6 3.9M117.3 278.9l-1.6 3.9M118 275.3l.4-.1a1.47 1.47 0 0 1 .5 2l-.2 .4-.4 .1a2.13 2.13 0 0 1-.3-2.4zM118 279.5l.4-.1a2.05 2.05 0 0 1 .3 2.4l-.4 .1a2.05 2.05 0 0 1-.3-2.4zM119.5 275.2h1.2l-.8 2.5M119.5 279.4h1.2l-.8 2.5M123.3 272.7h.8a1.36 1.36 0 0 1 .9 1.2 1.36 1.36 0 0 1-.9 1.3h-.8zM125.8 273.6v1.6M128 273.8a.82 .82 0 0 0-1.3 0l.1 .3 1.1 .4 .1 .3a.77 .77 0 0 1-1.3 0"/>
<path d="M129 272.7l.1 2.4 .5 .1M130.3 273.5v1.7M131.9 273.6v1.6M132.8 273.8a.81 .81 0 0 1 1.2-.1 .81 .81 0 0 1 0 1.2 .81 .81 0 0 1-1.2-.1M132.8 272.7v2.5M135.1 273.5l.2 1.6 .6 .1 .6-.5M136.5 273.5v1.7M138.8 273.8a.81 .81 0 0 0-1.2-.1 .81 .81 0 0 0 0 1.2 .81 .81 0 0 0 1.2-.1M139.6 273.6v1.6M142.9 274l.6-.5 .6 .1 .1 1.6M142.9 273.5v1.7M147.9 272.7l.1 2.4 .5 .1"/>
<path d="M149.1 274.2h1.4a.77 .77 0 0 0-1.1-.6 .77 .77 0 0 0-.2 1.2 .73 .73 0 0 0 .6 .4 .73 .73 0 0 0 .7-.4M151.3 274l.7-.5 .6 .1 .1 1.6M151.3 273.5v1.7M154.9 273.8a.78 .78 0 0 0-1.4 0l.4 .4 .8 .3 .2 .3a.73 .73 0 0 1-.7 .4 .73 .73 0 0 1-.7-.4M155.7 272.7v.2zM155.7 273.6v1.6M159 274l.6-.5 .6 .1 .1 1.6M159 273.5v1.7M161.2 274.2h1.4a.77 .77 0 0 0-1.1-.6 .77 .77 0 0 0-.2 1.2 .73 .73 0 0 0 .6 .4 .73 .73 0 0 0 .7-.4M164.7 273.8a.82 .82 0 0 0-1.4 0l.1 .3 1.1 .4 .2 .3a.77 .77 0 0 1-1.4 0M168.1 273.2l.4-.5 .9 .2a.81 .81 0 0 1-.2 1.1l-1.3 1.2h1.7M170.5 273.2l.4-.5 .9 .2a.81 .81 0 0 1-.2 1.1l-1.3 1.2h1.7"/>
<path d="M173.1 272.8a.85 .85 0 0 1 1.3 .3l.1 .6a1.08 1.08 0 0 1-1 1.5 1.57 1.57 0 0 1-.4-2.4zM175 272.7l.9 2.5 1-2.5M178.8 273.8a.81 .81 0 0 0-1.2-.1 .81 .81 0 0 0 0 1.2 .81 .81 0 0 0 1.2-.1M178.8 273.5v1.7M181.1 273.8a.82 .82 0 0 0-1.2-.1 .82 .82 0 0 0 0 1.2 .82 .82 0 0 0 1.2-.1M184.3 273.5l.7 1.7 .7-1.7M185 275.2l-.5 .7-.4 .1M189 273.2l.1-.3 .4-.2 .8 .2a.78 .78 0 0 1-.2 1.1l-1.2 1.2h1.7M193.1 274.3h-1.8l1.2-1.6v2.5M193.5 272.7l.9 2.5 1-2.5M197.4 273.8a.82 .82 0 0 0-1.3-.1 .82 .82 0 0 0 0 1.2 .82 .82 0 0 0 1.3-.1M197.4 272.7v2.5"/>
<path d="M199.6 273.8a.81 .81 0 0 0-1.1-.1 .81 .81 0 0 0 0 1.2 .81 .81 0 0 0 1.1-.1M205.6 276.7l-.1 2.3-.4 .2-.5-.1-.2-.7M206.7 279v.2zM207.8 276.7v2.5h1.4M209.8 279.1h.3zM212.7 277.3a.94 .94 0 0 0-1-.6 .94 .94 0 0 0-.8 .9v.6a.93 .93 0 0 0 .8 1 .93 .93 0 0 0 1-.6M213.6 279.1h.2zM216.5 277.3a.94 .94 0 0 0-1.1-.6 .94 .94 0 0 0-.7 .9v.6a.93 .93 0 0 0 .7 1 .93 .93 0 0 0 1.1-.6M217.3 279.1h.3zM28.9 281.9l1-2.5 1 2.5M29.3 281.1h1.2M31.5 280.6a.81 .81 0 0 1 1.1-.1 .81 .81 0 0 1 0 1.2 .81 .81 0 0 1-1.1-.1"/>
<path d="M31.5 280.2v2.6M33.7 280.2v1.7M37.6 280.6a.81 .81 0 0 1 1.2-.1 .81 .81 0 0 1 0 1.2 .81 .81 0 0 1-1.2-.1M41.2 280.6a.81 .81 0 0 0-1.2-.1 .81 .81 0 0 0 0 1.2 .81 .81 0 0 0 1.2-.1M41.2 280.2v1.7M43.6 280.6a.82 .82 0 0 0-1.3-.1 .82 .82 0 0 0 0 1.2 .82 .82 0 0 0 1.3-.1M44.4 280.4v1.5M47.7 280.7l.6-.5 .6 .2 .1 1.5M47.7 280.2v1.7M53.8 280.6a.82 .82 0 0 0-1.2-.1 .82 .82 0 0 0 0 1.2 .82 .82 0 0 0 1.2-.1M58.4 280.6a.81 .81 0 0 0-1.2-.1 .81 .81 0 0 0 0 1.2 .81 .81 0 0 0 1.2-.1M59.3 280.2l.1 1.6a.92 .92 0 0 0 1.2-.3"/>
<path d="M60.6 280.2v1.7M61.6 280.7l.6-.5 .6 .2 .1 1.5M61.6 280.2v1.7M62.9 280.7l.6-.5 .6 .2 .1 1.5M65.1 281h1.4a.79 .79 0 0 0-1.1-.7 .79 .79 0 0 0-.2 1.3l.5 .3 .8-.3M67.4 280.7l.6-.5 .6 .2 .1 1.5M67.4 280.2v1.7M69.4 280.2h.9M72.5 280.6a.81 .81 0 0 0-1.2-.1 .81 .81 0 0 0 0 1.2 .81 .81 0 0 0 1.2-.1M72.5 280.2v1.7M74.8 280.6a.81 .81 0 0 0-1.2-.1 .81 .81 0 0 0 0 1.2 .81 .81 0 0 0 1.2-.1M75.6 280.4v1.5"/>
<path d="M78.9 280.7l.6-.5 .6 .2 .1 1.5M78.9 280.2v1.7M308.5 284l.1-.3 .3-.3 .9 .3a.78 .78 0 0 1-.3 1.1l-1.1 1.2h1.6M310.9 283.6l-.1 .4 .3 .4a.85 .85 0 0 1 1.1 .4 .85 .85 0 0 1-.3 1.1 .85 .85 0 0 1-1.1-.2 .91 .91 0 0 1 .1-.9 .91 .91 0 0 1 .9-.4 .51 .51 0 0 0 .3-.8zM315 282.9l-2.1 3.9M315.9 283.6a.77 .77 0 0 1 1.2 .3 1.32 1.32 0 0 1-.8 2.1 1.61 1.61 0 0 1-.4-2.4zM318 284l.5-.6 .8 .3a.81 .81 0 0 1-.2 1.1l-1.2 1.2h1.6M322.2 282.9l-2.1 3.9M323.1 283.6a.8 .8 0 0 1 1.2 .3l.1 .6a1.08 1.08 0 0 1-.9 1.5 1.69 1.69 0 0 1-.4-2.4zM325.1 283.4h1.6l-1.1 2.6M350 281.4l-3.4 6M378.1 283.1l.4-.8 1.1-.1a.96 .96 0 0 1 .6 1.5l-2.2 2.4h2.6"/>
<path d="M381.3 286.1l1.5-3.9 1.5 3.9M381.8 284.8h1.9M385.2 285.9l.2-.2 .2 .2-.2 .2zM389.3 282.7a1.15 1.15 0 0 0-1.7-.4 3.1 3.1 0 0 0 0 3.6 1.21 1.21 0 0 0 1.8-.5 1.21 1.21 0 0 0-.8-1.7 1.21 1.21 0 0 0-1.5 1.1M390.2 286.1l1.6-3.9 1.4 3.9M390.8 284.8h1.9"/>
<circle cx="141.2" cy="274.3" r=".83"/>
<circle cx="157.4" cy="274.3" r=".84"/>
<circle cx="36" cy="281.1" r=".85"/>
<circle cx="46" cy="281.1" r=".84"/>
<circle cx="55.5" cy="281.1" r=".85"/>
<circle cx="77.2" cy="281.1" r=".84"/>
</g>
<text font-size="11" x="330.6" y="282.2">PP06/00066</text>
<text font-size="7.5" x="42.7" y="20.5">+MDECR6A.10</text>
<text font-size="7.1" x="59.3" y="233.5">+MDECR6A.1</text>
<text font-size="6.6" x="252.2" y="286.1">RUSSULA S.A.</text>
<g font-size="6.2">
<text x="122.1" y="272.3">+MDECR6A.10</text>
<text x="239.9" y="271.3">ESQUEMA ELECTRICO</text>
<text x="122.1" y="280.8">BRAKE SLIDE</text>
<text x="398.6" y="280.8">4612</text>
<text x="91" y="283.3">J. GATO</text>
</g>
<g font-size="5.7">
<text x="104.8" y="75.5">Q4</text>
<text x="272.7" y="75.5">Q5</text>
<text x="118.5" y="96">I&gt;</text>
<text x="286.5" y="96">I&gt;</text>
<text x="203.2" y="273">J.M. CEDEIRA</text>
<text x="239.5" y="275.5">TREN DE ROLLOS Y BARRAS</text>
<text x="27.5" y="279">As-built</text>
<text x="93.1" y="279">C.C.R.</text>
<text x="239.5" y="280.1">ACINDAR</text>
<text x="203.2" y="287.5">J.GATO</text>
<text x="296.3" y="287.2">ELEC</text>
<text x="398.6" y="287.9">4614</text>
</g>
<g font-size="5.3">
<text x="203.9" y="31.4">G1</text>
<text x="292.8" y="92.8">2 A</text>
<text x="133" y="180.6">X4</text>
<text x="300.9" y="180.6">X5</text>
<text x="87.8" y="211">X3</text>
<text x="87.8" y="243.8">X4</text>
<text x="98.4" y="243.8">12</text>
<text x="21.5" y="287.2">No</text>
</g>
<g font-size="4.9">
<text x="203.6" y="47.6">L1</text>
<text x="213.1" y="45.2">230V.AC</text>
<text x="240.6" y="47.6">+24V</text>
<text x="203.6" y="55.7">L2(N)</text>
<text x="244.5" y="55.7">0V</text>
<text x="244.5" y="60">0V</text>
<text x="203.6" y="64.2">PE</text>
<text x="241.3" y="66.3">DCOK</text>
<text x="285" y="67.7" transform="rotate(-90 285 67.7)">(461205)</text>
<text x="124.9" y="92.8">4 A</text>
<text x="98.1" y="128.1" transform="rotate(-90 98.1 128.1)">(461202)</text>
<text x="121.7" y="127.7" transform="rotate(-90 121.7 127.7)">(461204)</text>
<text x="285" y="127.7" transform="rotate(-90 285 127.7)">(461207)</text>
<text x="133" y="144.3">X4</text>
<text x="300.9" y="144.3">X5</text>
<text x="306.9" y="146.4">4616</text>
<text x="139" y="150.3">4614</text>
<text x="306.9" y="182.4">4616</text>
<text x="139" y="186.6">4614</text>
<text x="131.9" y="200.7">10</text>
<text x="300.2" y="200.7">10</text>
<text x="88.9" y="248.7">220 VAC</text>
<text x="90.3" y="251.9">E2A.6A</text>
<text x="91.7" y="255.4">4502</text>
<text x="394.1" y="283.6">Cont</text>
</g>
<text font-size="4.4" x="240.6" y="51.5">+24V</text>
<g font-size="4">
<text x="121.7" y="77.6">3</text>
<text x="289.6" y="77.6">3</text>
<text x="117.1" y="98.4">2</text>
<text x="121.7" y="98.4">4</text>
<text x="285" y="98.4">2</text>
<text x="289.6" y="98.4">4</text>
</g>
<g font-size="3.1">
<text x="117.1" y="77.3">1</text>
<text x="285" y="77.3">1</text>
</g>
</svg>
